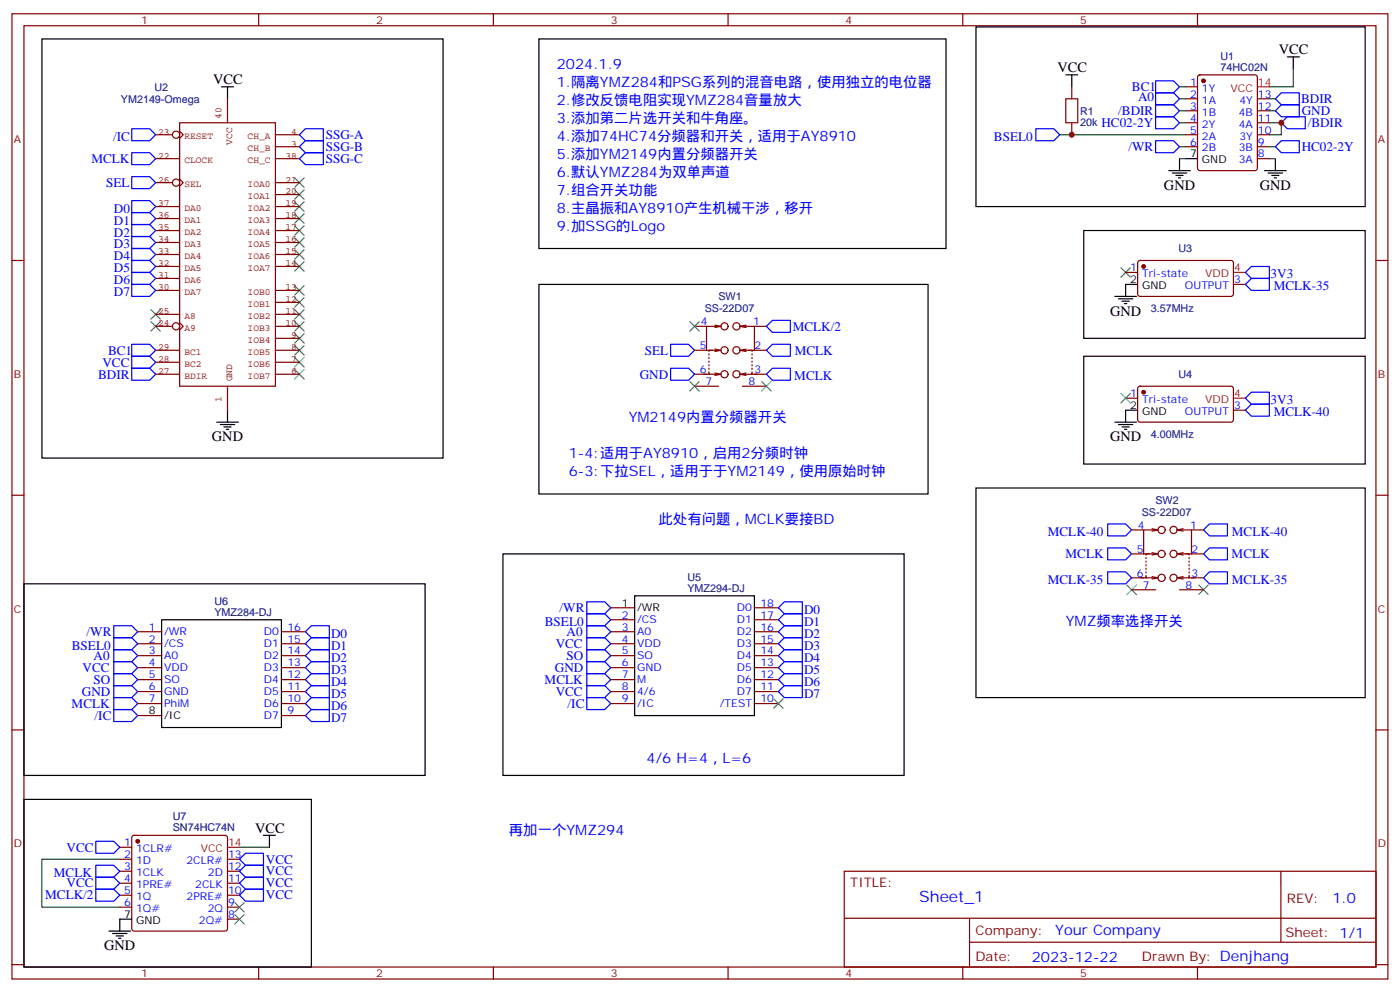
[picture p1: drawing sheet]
<svg xmlns="http://www.w3.org/2000/svg" width="412mm" height="292mm" viewBox="0 0 412 292" stroke-linecap="round" stroke-linejoin="round" font-family="sans-serif">
<g fill="none" stroke="#870000" stroke-width=".35">
<path d="M3.5 4.1h405.4v284.3h-405.4zM7.1 7.6h398.2v277.3h-398.2zM76.2 4.1v3.5M145.3 4.1v3.5M214.5 4.1v3.5M283.6 4.1v3.5M352.8 4.1v3.5M315.7 25.6v3.5M315.7 36.2v3.5M349.2 25.6h3.6M349.2 29.1h3.6M349.2 32.6h3.6"/>
<path d="M349.2 36.2h3.6M349.2 39.7h3.6M353 22.3l.5-.3h16.2l.7 .5v27.1l-.4 .6-16.5 .1-.7-.5v-27zM370.4 29.1h3.5M370.4 32.6h3.5M370.4 36.2h3.5M370.4 39.7h3.5M349.2 43.2h3.6M370.4 43.2h3.5M370.4 46.7h3.5M3.5 76.7h3.6M335.4 76.9l.4-.2 27.1 .1 .5 .6-.1 9.5-.6 .4-27.1-.1-.5-.6v-9.2z"/>
<path d="M405.3 76.7h3.6M204.6 96.1h3.5M210.6 95.8l1.8 .3M212.4 96.1h-4.3v7.1M212.4 96.1l-1.8 .4M218 96.1h4.2v7.1M218 96.1l1.8 .4M219.8 95.8l-1.8 .3M222.2 96.1h3.6M331.6 80.3h3.5M363.4 83.8h3.5M204.6 103.2h5.3"/>
<path d="M204.6 110.2h4.4M204.6 113.8h7.1M208.8 109.5v.7h2.9M208.8 104.2v.4M208.8 105.3v.4M208.8 106.4v.3M208.8 107.4v.4M208.8 108.5v.3M210.6 109.9l1.8 .3-1.8 .4M210.6 102.8l1.8 .4-1.8 .3M211.7 103.2h-2.9v.3M218 103.2l1.8 .3"/>
<path d="M218 110.2l1.8 .4M218.7 103.2h2.8v.3M218.7 113.8h7.1M219.8 102.8l-1.8 .4M219.8 109.9l-1.8 .3M220.5 103.2h5.3M221.4 110.2h4.4M221.5 109.5v.7h-2.8M221.5 104.2v.4M221.5 105.3v.4M221.5 106.4v.3M221.5 107.4v.4"/>
<path d="M221.5 108.5v.3M331.6 117.3h3.5M335.4 114l.4-.2h27.1l.5 .7-.1 9.4-.6 .5-27.1-.1-.5-.7v-9.1zM363.4 120.8h3.5M3.5 145.9h3.6M333.4 156.1h3.5M339.4 155.8l1.7 .3M341.1 156.1h-4.2v7.1M341.1 156.1l-1.7 .4M346.8 156.1h4.2v7.1M346.8 156.1l1.7 .4M348.5 155.8l-1.7 .3"/>
<path d="M351 156.1h3.5M405.3 145.9h3.6M179.9 179h7.1M222.2 179h7.1M333.4 163.2h5.3M333.4 170.2h4.4M333.4 173.7h7M337.6 169.5v.7h2.8M337.6 164.2v.4M337.6 165.3v.3M337.6 166.3v.4M337.6 167.4v.3"/>
<path d="M337.6 168.5v.3M339.4 169.9l1.7 .3-1.7 .4M339.4 162.8l1.7 .4-1.7 .3M340.4 163.2h-2.8v.3M346.8 163.2l1.7 .3M346.8 170.2l1.7 .4M347.5 163.2h2.8v.3M347.5 173.7h7M348.5 162.8l-1.7 .4M348.5 169.9l-1.7 .3M349.2 163.2h5.3M350.1 170.2h4.4"/>
<path d="M350.3 169.5v.7h-2.8M350.3 164.2v.4M350.3 165.3v.3M350.3 166.3v.4M350.3 167.4v.3M350.3 168.5v.3M40.6 186.1h7M40.6 189.6h7M40.6 193.1h7M40.6 196.7h7M82.9 186.1h7.1M82.9 189.6h7.1"/>
<path d="M82.9 193.1h7.1M82.9 196.7h7.1M179.9 186.1h7.1M179.9 189.6h7.1M179.9 193.1h7.1M179.9 196.7h7.1M179.9 182.6h7.1M222.2 186.1h7.1M222.2 189.6h7.1M222.2 193.1h7.1M222.2 196.7h7.1M222.2 182.6h7.1"/>
<path d="M3.5 215h3.6M40.6 200.2h7M40.6 203.7h7M40.6 207.3h7M40.6 210.8h7M82.9 200.2h7.1M82.9 203.7h7.1M82.9 207.3h7.1M82.9 210.8h7.1M179.9 200.2h7.1M179.9 203.7h7.1M179.9 207.3h7.1"/>
<path d="M222.2 200.2h7.1M222.2 203.7h7.1M222.2 207.3h7.1M405.3 215h3.6M35.3 249.6h3.5M35.3 253.1h3.5M35.3 256.6h3.5M39 246.3l.5-.2h26.8l.5 .2 .2 .5v26.8l-.2 .5-.5 .2h-26.8l-.5-.2-.2-.5v-26.8zM67 253.1h3.6M67 256.6h3.6M248.7 256.6h156.6v28.3h-156.6zM377.3 256.7v20.8"/>
<path d="M35.3 260.2h3.5M35.3 263.7h3.5M35.3 267.2h3.5M67 260.2h3.6M67 263.7h3.6M67 267.2h3.6M67 270.8h3.6M248.7 270.5h156.5M285.6 277.5h119.6M285.6 270.5v14.1M3.5 284.2h3.6M76.2 284.9v3.5"/>
<path d="M145.3 284.9v3.5M214.5 284.9v3.5M283.6 284.9v3.5M352.8 284.9v3.5M405.3 284.2h3.6"/>
<circle cx="213.4" cy="96.1" r="1.06"/>
<circle cx="217" cy="96.1" r="1.06"/>
<circle cx="213.4" cy="110.2" r="1.06"/>
<circle cx="213.4" cy="103.2" r="1.06"/>
<circle cx="217" cy="110.2" r="1.06"/>
<circle cx="217" cy="103.2" r="1.06"/>
<circle cx="342.2" cy="156.1" r="1.06"/>
<circle cx="345.7" cy="156.1" r="1.06"/>
<circle cx="342.2" cy="163.2" r="1.06"/>
<circle cx="342.2" cy="170.2" r="1.06"/>
<circle cx="345.7" cy="170.2" r="1.06"/>
<circle cx="345.7" cy="163.2" r="1.06"/>
</g>
<g fill="none" stroke="#00f" stroke-width=".35">
<path d="M38.8 37.9h5.3l1.8 1.8-1.8 1.8h-5.3zM90 37.9h5.2v3.6h-5.2l-1.8-1.8zM305.2 37.9h5.2l1.8 1.8-1.8 1.8h-5.2zM340.4 27.3h5.3l1.8 1.8-1.8 1.8h-5.3zM340.4 30.9h5.3l1.8 1.7-1.8 1.8h-5.3zM340.4 23.8h5.3l1.8 1.8-1.8 1.7h-5.3zM340.4 34.4h5.3l1.8 1.8-1.8 1.7h-5.3zM377.5 27.3h5.3v3.6h-5.3l-1.8-1.8zM377.5 30.9h5.3v3.5h-5.3l-1.8-1.8zM379.2 34.4h5.3v3.5h-5.3l-1.7-1.7zM38.8 59.1h5.3l1.8 1.8-1.8 1.7h-5.3zM38.8 45h5.3l1.8 1.7-1.8 1.8h-5.3z"/>
<path d="M38.8 52h5.3l1.8 1.8-1.8 1.8h-5.3zM90 41.5h5.2v3.5h-5.2l-1.8-1.8zM90 45h5.2v3.5h-5.2l-1.8-1.8zM340.4 41.5h5.3l1.8 1.7-1.8 1.8h-5.3zM377.5 41.5h5.3v3.5h-5.3l-1.8-1.8zM38.8 73.2h5.3l1.8 1.8-1.8 1.7h-5.3zM38.8 76.7h5.3l1.8 1.8-1.8 1.8h-5.3zM38.8 69.7h5.3l1.8 1.7-1.8 1.8h-5.3zM38.8 66.1h5.3l1.8 1.8-1.8 1.8h-5.3zM38.8 62.6h5.3l1.8 1.8-1.8 1.7h-5.3zM38.8 83.8h5.3l1.8 1.7-1.8 1.8h-5.3zM38.8 80.3h5.3l1.8 1.7-1.8 1.8h-5.3z"/>
<path d="M227.5 94.4h5.3v3.5h-5.3l-1.7-1.8zM366.9 80.3l1.8-1.8h5.2v3.5h-5.2zM368.7 82h5.2v3.5h-5.2l-1.8-1.7zM38.8 108.5h5.3l1.8 1.7-1.8 1.8h-5.3zM38.8 101.4h5.3l1.8 1.8-1.8 1.8h-5.3zM38.8 105h5.3l1.8 1.7-1.8 1.8h-5.3zM197.6 101.4h5.2l1.8 1.8-1.8 1.8h-5.2zM197.6 108.5h5.2l1.8 1.7-1.8 1.8h-5.2zM227.5 101.4h5.3v3.6h-5.3l-1.7-1.8zM227.5 108.5h5.3v3.5h-5.3l-1.7-1.8zM368.7 115.5h5.2v3.6h-5.2l-1.8-1.8zM366.9 120.8l1.8-1.7h5.2v3.5h-5.2z"/>
<path d="M326.3 154.3h5.3l1.8 1.8-1.8 1.8h-5.3zM354.5 156.1l1.8-1.8h5.3v3.6h-5.3zM172.9 177.3h5.3l1.7 1.7-1.7 1.8h-5.3zM231.1 177.3h5.3v3.5h-5.3l-1.8-1.8zM326.3 168.5h5.3l1.8 1.7-1.8 1.8h-5.3zM326.3 161.4h5.3l1.8 1.8-1.8 1.7h-5.3zM354.5 163.2l1.8-1.8h5.3v3.5h-5.3zM356.3 168.5h5.3v3.5h-5.3l-1.8-1.8zM33.5 184.3h5.3l1.8 1.8-1.8 1.8h-5.3zM33.5 191.4h5.3l1.8 1.7-1.8 1.8h-5.3zM33.5 194.9h5.3l1.8 1.8-1.8 1.7h-5.3zM33.5 198.4h5.3l1.8 1.8-1.8 1.8h-5.3z"/>
<path d="M33.5 187.9h5.3l1.8 1.7-1.8 1.8h-5.3zM91.7 184.3h5.3v3.6h-5.3l-1.7-1.8zM91.7 187.9h5.3v3.5h-5.3l-1.7-1.8zM91.7 191.4h5.3v3.5h-5.3l-1.7-1.8zM91.7 194.9h5.3v3.5h-5.3l-1.7-1.7zM172.9 184.3h5.3l1.7 1.8-1.7 1.8h-5.3zM172.9 187.9h5.3l1.7 1.7-1.7 1.8h-5.3zM172.9 191.4h5.3l1.7 1.7-1.7 1.8h-5.3zM172.9 198.4h5.3l1.7 1.8-1.7 1.8h-5.3zM172.9 194.9h5.3l1.7 1.8-1.7 1.7h-5.3zM172.9 180.8h5.3l1.7 1.8-1.7 1.7h-5.3zM231.1 180.8h5.3v3.5h-5.3l-1.8-1.7z"/>
<path d="M231.1 184.3h5.3v3.6h-5.3l-1.8-1.8zM231.1 187.9h5.3v3.5h-5.3l-1.8-1.8zM231.1 194.9h5.3v3.5h-5.3l-1.8-1.7zM231.1 191.4h5.3v3.5h-5.3l-1.8-1.8zM33.5 209h5.3l1.8 1.8-1.8 1.7h-5.3zM33.5 202h5.3l1.8 1.7-1.8 1.8h-5.3zM33.5 205.5h5.3l1.8 1.8-1.8 1.7h-5.3zM90 200.2l1.7-1.8h5.3v3.6h-5.3zM90 203.7l1.7-1.7h5.3v3.5h-5.3zM91.7 205.5h5.3v3.5h-5.3l-1.7-1.7zM91.7 209h5.3v3.5h-5.3l-1.7-1.7zM172.9 202h5.3l1.7 1.7-1.7 1.8h-5.3z"/>
<path d="M172.9 205.5h5.3l1.7 1.8-1.7 1.7h-5.3zM229.3 200.2l1.8-1.8h5.3v3.6h-5.3zM231.1 202h5.3v3.5h-5.3l-1.8-1.8zM28.2 254.9h5.3l1.8 1.7-1.8 1.8h-5.3zM28.2 247.8h5.3l1.8 1.8-1.8 1.8h-5.3zM28.2 258.4h5.3l1.8 1.8-1.8 1.7h-5.3zM72.3 258.4h5.3v3.5h-5.3l-1.7-1.7zM72.3 254.9h5.3v3.5h-5.3l-1.7-1.8zM72.3 251.4h5.3v3.5h-5.3l-1.7-1.8zM28.2 261.9h5.3l1.8 1.8-1.8 1.8h-5.3zM70.6 263.7l1.7-1.8h5.3v3.6h-5.3z"/>
</g>
<g fill="none" stroke="#000" stroke-width=".35">
<path d="M12.3 11.5h118.2v123.4h-118.2zM158.7 11.5h120v61.7h-120zM287.5 7.9h114.7v53h-114.7zM379.2 16.8h3.6M381 16.8v3.5M65.3 25.6h3.5M67 25.6v3.5M314 22h3.5M315.7 22v3.6M344.3 50.3h6.4M345.4 51h4.2M346.4 51.7h2.1"/>
<path d="M347.1 52.4h.7M347.5 46.7v3.6M349.2 46.7h3.6M372.5 50.3h6.4M373.6 51h4.2M374.6 51.7h2.2M375.4 52.4h.7M375.7 46.7v3.6M319.3 67.9h82.9v31.8h-82.9zM158.7 83.8h114.7v61.7h-114.7zM328.4 87.3h6.4M329.5 88h4.2"/>
<path d="M330.6 88.7h2.1M331.3 89.4h.7M335.1 83.8h-3.5v3.5M319.3 105h82.9v31.7h-82.9zM63.9 124.4h6.3M64.9 125.1h4.2M66 125.8h2.1M66.7 126.5h.7M67 120.8v3.6M328.4 124.4h6.4M329.5 125.1h4.2M330.6 125.8h2.1"/>
<path d="M331.3 126.5h.7M335.1 120.8h-3.5v3.6M287.5 143.8h114.7v61.7h-114.7zM7.1 172h118.1v56.4h-118.1zM148.2 163.2h118.1v65.2h-118.1zM187 175.5h35.2v35.3h-35.2zM47.6 182.6h35.3v31.7h-35.3zM7.1 235.5h84.6v49.4h-84.6zM77.6 246.1h3.5M79.4 246.1v3.5M32.1 274.3h6.4M33.2 275h4.2"/>
<path d="M34.2 275.7h2.1M34.9 276.4h.7M38.8 270.8h-3.5v3.5"/>
</g>
<g fill="none" stroke="#3c3" stroke-width=".35">
<path d="M86.8 59.4l2.8 2.9M86.8 55.9l2.8 2.8M86.8 52.4l2.8 2.8M89.6 59.4l-2.8 2.9M89.6 55.9l-2.8 2.8M89.6 52.4l-2.8 2.8M86.8 77.1l2.8 2.8M86.8 73.6l2.8 2.8M86.8 70l2.8 2.8M86.8 66.5l2.8 2.8M86.8 63l2.8 2.8M89.6 77.1l-2.8 2.8"/>
<path d="M89.6 73.6l-2.8 2.8M89.6 70l-2.8 2.8M89.6 66.5l-2.8 2.8M89.6 63l-2.8 2.8M330.2 78.8l2.8 2.9M333 78.8l-2.8 2.9M44.4 91.2l2.9 2.8M44.4 94.7l2.9 2.8M47.3 94.7l-2.9 2.8M47.3 91.2l-2.9 2.8M86.8 98.2l2.8 2.9M86.8 94.7l2.8 2.8"/>
<path d="M86.8 91.2l2.8 2.8M86.8 87.7l2.8 2.8M86.8 84.1l2.8 2.9M89.6 98.2l-2.8 2.9M89.6 94.7l-2.8 2.8M89.6 91.2l-2.8 2.8M89.6 87.7l-2.8 2.8M89.6 84.1l-2.8 2.9M203.2 94.7l2.8 2.8M206 94.7l-2.8 2.8M86.8 108.8l2.8 2.9M86.8 105.3l2.8 2.8"/>
<path d="M86.8 101.8l2.8 2.8M89.6 108.8l-2.8 2.9M89.6 105.3l-2.8 2.8M89.6 101.8l-2.8 2.8M203.2 112.4l2.8 2.8M206 112.4l-2.8 2.8M224.4 112.4l2.8 2.8M227.2 112.4l-2.8 2.8M330.2 115.9l2.8 2.8M333 115.9l-2.8 2.8M332 172.3l2.8 2.9M334.8 172.3l-2.8 2.9"/>
<path d="M353.1 172.3l2.9 2.9M356 172.3l-2.9 2.9M227.9 205.8l2.8 2.9M230.7 205.8l-2.8 2.9M69.1 265.8l2.9 2.8M69.1 269.3l2.9 2.9M72 265.8l-2.9 2.8M72 269.3l-2.9 2.9"/>
</g>
<g fill="none" stroke="#008700" stroke-width=".35">
<path d="M312.2 39.7h37M347.5 36.2h1.7M347.5 32.6h1.7M347.5 29.1h1.7M347.5 25.6h1.7M373.9 36.2h3.6v3.5h-3.6M373.9 32.6h1.8M373.9 29.1h1.8M381 20.3v5.3h-7.1M347.5 46.7h1.7M347.5 43.2h1.7M373.9 46.7h1.8"/>
<path d="M373.9 43.2h1.8M35.3 253.1h-23v14.1h23M70.6 249.6h8.8"/>
</g>
<path d="M314 29.1h3.5v7.1h-3.5z" fill="none" stroke="#a10000" stroke-width=".35"/>
<g fill="none" stroke="#850000" stroke-width=".35">
<path d="M45.9 39.7h4.9M52.9 36.2h28.2v77.6h-28.2zM52.9 38.6l1.1 1.1-1.1 1M67 29.1v7.1M81.1 39.7h7.1M45.9 53.8h4.9M45.9 46.7h7M52.9 52.7l1.1 1.1-1.1 1.1M81.1 57.3h7.1M81.1 53.8h7.1M81.1 46.7h7.1M81.1 43.2h7.1"/>
<path d="M45.9 78.5h7M45.9 75h7M45.9 71.4h7M45.9 67.9h7M45.9 64.4h7M45.9 60.9h7M81.1 78.5h7.1M81.1 75h7.1M81.1 71.4h7.1M81.1 67.9h7.1M81.1 64.4h7.1M81.1 60.9h7.1"/>
<path d="M45.9 96.1h4.9M45.9 92.6h7M45.9 85.5h7M45.9 82h7M52.9 95.1l1.1 1-1.1 1.1M81.1 96.1h7.1M81.1 92.6h7.1M81.1 89.1h7.1M81.1 85.5h7.1M81.1 99.7h7.1M45.9 110.2h7M45.9 106.7h7"/>
<path d="M45.9 103.2h7M67 113.8v7M81.1 110.2h7.1M81.1 106.7h7.1M81.1 103.2h7.1"/>
<circle cx="51.9" cy="39.7" r="1.06"/>
<circle cx="51.9" cy="53.8" r="1.06"/>
<circle cx="51.9" cy="96.1" r="1.06"/>
</g>
<g fill="#870000" stroke="#870000" stroke-width=".35">
<circle cx="354.5" cy="23.8" r=".53"/>
<circle cx="40.6" cy="247.8" r=".53"/>
<circle cx="336.9" cy="115.5" r=".53"/>
<circle cx="336.9" cy="78.5" r=".53"/>
</g>
<path d="M370.4 25.6h3.5M363.4 80.3h3.5M363.4 117.3h3.5M67 249.6h3.6" fill="none" stroke="#f00" stroke-width=".35"/>
<g fill="#c00">
<circle cx="315.7" cy="39.7" r=".88"/>
<circle cx="377.5" cy="36.2" r=".88"/>
</g>
<text font-size="4.6" fill="#00f" x="270.8" y="265.7">Sheet_1</text>
<g font-size="4.2">
<text x="376.8" y="16.1">VCC</text>
<text x="311.5" y="21.3">VCC</text>
<text x="62.8" y="24.9">VCC</text>
<text x="342.9" y="55.9">GND</text>
<text x="371.1" y="55.9">GND</text>
<text x="327" y="93">GND</text>
<text x="62.4" y="130">GND</text>
<text x="327" y="130">GND</text>
<text x="75.1" y="245.4">VCC</text>
<text x="30.7" y="279.9">GND</text>
</g>
<g font-size="4.2" fill="#00f">
<text x="164" y="20.3">2024.1.9</text>
<text x="164" y="25.6">1.隔离YMZ284和PSG系列的混音电路，使用独立的电位器</text>
<text x="164" y="30.9">2.修改反馈电阻实现YMZ284音量放大</text>
<text x="164" y="36.2">3.添加第二片选开关和牛角座。</text>
<text x="164" y="41.5">4.添加74HC74分频器和开关，适用于AY8910</text>
<text x="164" y="46.7">5.添加YM2149内置分频器开关</text>
<text x="164" y="52">6.默认YMZ284为双单声道</text>
<text x="164" y="57.3">7.组合开关功能</text>
<text x="164" y="62.6">8.主晶振和AY8910产生机械干涉，移开</text>
<text x="164" y="67.9">9.加SSG的Logo</text>
<text x="185.2" y="124.4">YM2149内置分频器开关</text>
<text x="167.6" y="134.9">1-4:适用于AY8910，启用2分频时钟</text>
<text x="167.6" y="140.2">6-3:下拉SEL，适用于于YM2149，使用原始时钟</text>
<text x="194" y="154.3">此处有问题，MCLK要接BD</text>
<text x="314" y="184.3">YMZ频率选择开关</text>
<text x="190.5" y="224.9">4/6 H=4，L=6</text>
<text x="149.9" y="246.1">再加一个YMZ294</text>
<text x="392.5" y="265.9">1.0</text>
<text x="310.9" y="275.5">Your Company</text>
<text x="304" y="283.3">2023-12-22</text>
</g>
<g font-size="3.9" fill="#00f">
<text x="333.5" y="26.8">BC1</text>
<text x="335.3" y="29.8">A0</text>
<text x="329.4" y="33.9">/BDIR</text>
<text x="383.3" y="30.4">BDIR</text>
<text x="383.5" y="33.9">GND</text>
<text x="33.3" y="41.5">/IC</text>
<text x="96" y="40.9">SSG-A</text>
<text x="292.8" y="41.5">BSEL0</text>
<text x="324.5" y="37.4">HC02-2Y</text>
<text x="385.2" y="37.4">/BDIR</text>
<text x="96" y="44.5">SSG-B</text>
<text x="332.4" y="44.5">/WR</text>
<text x="383.5" y="44.5">HC02-2Y</text>
<text x="26.9" y="48">MCLK</text>
<text x="96" y="48">SSG-C</text>
<text x="31.2" y="55.1">SEL</text>
<text x="33.5" y="62.6">D0</text>
<text x="33.5" y="69.7">D2</text>
<text x="33.5" y="66.1">D1</text>
<text x="33.5" y="76.7">D4</text>
<text x="33.5" y="73.2">D3</text>
<text x="33.5" y="83.8">D6</text>
<text x="33.5" y="80.3">D5</text>
<text x="374.3" y="82">3V3</text>
<text x="33.5" y="87.3">D7</text>
<text x="375.2" y="85.5">MCLK-35</text>
<text x="233.5" y="97.4">MCLK/2</text>
<text x="30.2" y="108">VCC</text>
<text x="31.8" y="104.5">BC1</text>
<text x="190" y="104.4">SEL</text>
<text x="234.1" y="104.5">MCLK</text>
<text x="28.9" y="111.5">BDIR</text>
<text x="188.5" y="111.5">GND</text>
<text x="234" y="112">MCLK</text>
<text x="374.3" y="119.1">3V3</text>
<text x="375.2" y="122.6">MCLK-40</text>
<text x="308.7" y="157.9">MCLK-40</text>
<text x="362.9" y="157.9">MCLK-40</text>
<text x="313.9" y="164.4">MCLK</text>
<text x="362.8" y="164.4">MCLK</text>
<text x="308.7" y="172">MCLK-35</text>
<text x="362.9" y="172">MCLK-35</text>
<text x="160.5" y="184.3">BSEL0</text>
<text x="164.9" y="180.3">/WR</text>
<text x="236.9" y="180.8">D0</text>
<text x="236.9" y="184.3">D1</text>
<text x="21.2" y="191.4">BSEL0</text>
<text x="25.5" y="187.3">/WR</text>
<text x="97.5" y="187.9">D0</text>
<text x="97.5" y="191.4">D1</text>
<text x="163.7" y="190.9">VCC</text>
<text x="166.9" y="187.4">A0</text>
<text x="236.9" y="187.9">D2</text>
<text x="236.9" y="191.4">D3</text>
<text x="24.4" y="197.9">VCC</text>
<text x="27.6" y="194.4">A0</text>
<text x="97.5" y="194.9">D2</text>
<text x="163.5" y="197.9">GND</text>
<text x="166.9" y="194.4">SO</text>
<text x="236.9" y="194.9">D4</text>
<text x="27.6" y="201.5">SO</text>
<text x="97.5" y="202">D4</text>
<text x="97.5" y="198.4">D3</text>
<text x="160.5" y="201.5">MCLK</text>
<text x="236.9" y="198.4">D5</text>
<text x="236.9" y="202">D6</text>
<text x="21.1" y="208.5">MCLK</text>
<text x="24.1" y="205">GND</text>
<text x="97.5" y="205.5">D5</text>
<text x="97.5" y="209">D6</text>
<text x="163.7" y="205">VCC</text>
<text x="167.2" y="208.5">/IC</text>
<text x="236.9" y="205.5">D7</text>
<text x="27.9" y="212">/IC</text>
<text x="97.5" y="212.5">D7</text>
<text x="19.6" y="250.8">VCC</text>
<text x="78.3" y="257.9">VCC</text>
<text x="78.3" y="254.4">VCC</text>
<text x="15.9" y="258.4">MCLK</text>
<text x="19.6" y="261.4">VCC</text>
<text x="78.3" y="261.4">VCC</text>
<text x="13.3" y="264.9">MCLK/2</text>
<text x="78.3" y="265">VCC</text>
</g>
<g font-size="3.9" fill="#800">
<text x="250.5" y="261.2">TITLE:</text>
<text x="379.1" y="265.9">REV:</text>
<text x="287.4" y="275.4">Company:</text>
<text x="378.7" y="276">Sheet: 1/1</text>
<text x="287.4" y="283.1">Date:</text>
<text x="336.4" y="283.2">Draw</text>
<text x="346.6" y="283.2">n By: Denjhang</text>
</g>
<g font-size="3.2" fill="#800">
<text x="41.6" y="7.1">1</text>
<text x="110.8" y="7.1">2</text>
<text x="179.9" y="7.1">3</text>
<text x="249.1" y="7.1">4</text>
<text x="318.2" y="7.1">5</text>
<text x="4.1" y="42.2">A</text>
<text x="405.9" y="42.2">A</text>
<text x="4.1" y="111.3">B</text>
<text x="405.9" y="111.3">B</text>
<text x="4.1" y="180.4">C</text>
<text x="405.9" y="180.4">C</text>
<text x="4.1" y="249.6">D</text>
<text x="405.9" y="249.6">D</text>
<text x="41.6" y="287.9">1</text>
<text x="110.8" y="287.9">2</text>
<text x="179.9" y="287.9">3</text>
<text x="249.1" y="287.9">4</text>
<text x="318.2" y="287.9">5</text>
</g>
<g font-size="3.2" fill="#000080">
<text x="359.6" y="17.8">U1</text>
<text x="359.6" y="20.9">74HC02N</text>
<text x="45.5" y="26.7">U2</text>
<text x="35.6" y="30.3">YM2149-Omega</text>
<text x="318.2" y="33.8">R1</text>
<text x="318.2" y="37">20k</text>
<text x="347.1" y="74.4">U3</text>
<text x="211.6" y="88.5">SW1</text>
<text x="207.6" y="92">SS-22D07</text>
<text x="339" y="92">3.57MHz</text>
<text x="347.1" y="111.4">U4</text>
<text x="339" y="129">4.00MHz</text>
<text x="340.4" y="148.4">SW2</text>
<text x="336.4" y="152">SS-22D07</text>
<text x="202.5" y="171.2">U5</text>
<text x="63.2" y="178.3">U6</text>
<text x="202.5" y="174.4">YMZ294-DJ</text>
<text x="63.2" y="181.4">YMZ284-DJ</text>
<text x="50.9" y="244.8">SN74HC74N</text>
<text x="50.9" y="241.7">U7</text>
</g>
<g font-size="3.2" fill="#00f">
<text x="350.6" y="25.2">1</text>
<text x="350.6" y="28.8">2</text>
<text x="354.1" y="27">1Y</text>
<text x="370.6" y="28.8">13</text>
<text x="350.6" y="32.3">3</text>
<text x="350.6" y="35.8">4</text>
<text x="354.1" y="30.5">1A</text>
<text x="354.1" y="34">1B</text>
<text x="364.9" y="34">4B</text>
<text x="365.1" y="30.5">4Y</text>
<text x="370.6" y="35.8">11</text>
<text x="370.6" y="32.3">12</text>
<text x="350.6" y="39.3">5</text>
<text x="354.1" y="37.6">2Y</text>
<text x="354.1" y="41.1">2A</text>
<text x="364.9" y="37.6">4A</text>
<text x="365.1" y="41.1">3Y</text>
<text x="370.6" y="39.3">10</text>
<text x="350.6" y="42.9">6</text>
<text x="354.1" y="44.6">2B</text>
<text x="364.9" y="44.6">3B</text>
<text x="370.6" y="46.4">8</text>
<text x="370.6" y="42.9">9</text>
<text x="364.9" y="48.2">3A</text>
<text x="332.9" y="79.9">1</text>
<text x="336.4" y="81.7">Tri-state</text>
<text x="363.5" y="83.4">3</text>
<text x="349.1" y="85.2">OUTPUT</text>
<text x="206.5" y="95.8">4</text>
<text x="221.9" y="95.8">1</text>
<text x="206.1" y="102.8">5</text>
<text x="222.2" y="102.8">2</text>
<text x="206.1" y="109.9">6</text>
<text x="207.9" y="113.4">7</text>
<text x="220.5" y="113.4">8</text>
<text x="222.2" y="109.9">3</text>
<text x="332.9" y="116.9">1</text>
<text x="336.4" y="118.7">Tri-state</text>
<text x="349.1" y="122.2">OUTPUT</text>
<text x="363.5" y="120.5">3</text>
<text x="335.2" y="155.8">4</text>
<text x="350.7" y="155.8">1</text>
<text x="334.9" y="162.8">5</text>
<text x="351" y="162.8">2</text>
<text x="334.9" y="169.9">6</text>
<text x="336.6" y="173.4">7</text>
<text x="349.2" y="173.4">8</text>
<text x="351" y="169.9">3</text>
<text x="224" y="178.7">18</text>
<text x="43.8" y="185.7">1</text>
<text x="84.7" y="185.7">16</text>
<text x="183.2" y="182.2">2</text>
<text x="183.2" y="185.7">3</text>
<text x="187.7" y="183.6">/CS</text>
<text x="217.1" y="180.1">D0</text>
<text x="217.1" y="183.6">D1</text>
<text x="224" y="182.2">17</text>
<text x="224" y="185.7">16</text>
<text x="43.8" y="189.3">2</text>
<text x="48.3" y="187.1">/WR</text>
<text x="48.3" y="190.7">/CS</text>
<text x="77.7" y="187.1">D0</text>
<text x="77.7" y="190.7">D1</text>
<text x="84.7" y="189.3">15</text>
<text x="183.2" y="189.3">4</text>
<text x="187.7" y="187.1">A0</text>
<text x="187.7" y="190.7">VDD</text>
<text x="217.1" y="187.1">D2</text>
<text x="217.1" y="190.7">D3</text>
<text x="224" y="189.3">15</text>
<text x="43.8" y="192.8">3</text>
<text x="43.8" y="196.3">4</text>
<text x="48.3" y="194.2">A0</text>
<text x="48.3" y="197.7">VDD</text>
<text x="77.7" y="194.2">D2</text>
<text x="77.7" y="197.7">D3</text>
<text x="84.7" y="192.8">14</text>
<text x="84.7" y="196.3">13</text>
<text x="183.2" y="192.8">5</text>
<text x="183.2" y="196.3">6</text>
<text x="187.7" y="194.2">SO</text>
<text x="187.7" y="197.7">GND</text>
<text x="217.1" y="194.2">D4</text>
<text x="217.1" y="197.7">D5</text>
<text x="224" y="192.8">14</text>
<text x="224" y="196.3">13</text>
<text x="43.8" y="199.8">5</text>
<text x="43.8" y="203.4">6</text>
<text x="48.3" y="201.3">SO</text>
<text x="77.7" y="201.3">D4</text>
<text x="84.7" y="199.8">12</text>
<text x="84.7" y="203.4">11</text>
<text x="183.2" y="199.8">7</text>
<text x="183.2" y="203.4">8</text>
<text x="187.7" y="201.3">M</text>
<text x="217.1" y="201.3">D6</text>
<text x="224" y="199.8">12</text>
<text x="224" y="203.4">11</text>
<text x="43.8" y="206.9">7</text>
<text x="48.3" y="204.8">GND</text>
<text x="48.3" y="208.3">PhiM</text>
<text x="77.7" y="204.8">D5</text>
<text x="77.7" y="208.3">D6</text>
<text x="84.7" y="206.9">10</text>
<text x="183.2" y="206.9">9</text>
<text x="187.7" y="204.8">4/6</text>
<text x="187.7" y="208.3">/IC</text>
<text x="212" y="208.3">/TEST</text>
<text x="217.1" y="204.8">D7</text>
<text x="224" y="206.9">10</text>
<text x="77.7" y="211.8">D7</text>
<text x="84.7" y="210.4">9</text>
<text x="36.6" y="249.2">1</text>
<text x="40.1" y="251">1CLR#</text>
<text x="36.6" y="252.8">2</text>
<text x="36.6" y="256.3">3</text>
<text x="40.1" y="254.5">1D</text>
<text x="54.9" y="254.5">2CLR#</text>
<text x="67.2" y="256.3">12</text>
<text x="67.2" y="252.8">13</text>
<text x="36.6" y="259.8">4</text>
<text x="36.6" y="263.3">5</text>
<text x="40.1" y="258.1">1CLK</text>
<text x="40.1" y="261.6">1PRE#</text>
<text x="57.5" y="261.6">2CLK</text>
<text x="61.3" y="258.1">2D</text>
<text x="67.2" y="263.3">10</text>
<text x="67.2" y="259.8">11</text>
<text x="36.6" y="266.9">6</text>
<text x="40.1" y="265.1">1Q</text>
<text x="40.1" y="268.6">1Q#</text>
<text x="55" y="265.1">2PRE#</text>
<text x="61.2" y="268.6">2Q</text>
<text x="67.2" y="266.9">9</text>
<text x="58.6" y="272.2">2Q#</text>
<text x="67.2" y="270.4">8</text>
</g>
<g font-size="3.2" fill="#f00">
<text x="362.5" y="27">VCC</text>
<text x="370.6" y="25.2">14</text>
<text x="355" y="81.7">VDD</text>
<text x="363.5" y="79.9">4</text>
<text x="355" y="118.7">VDD</text>
<text x="363.5" y="116.9">4</text>
<text x="59.1" y="251">VCC</text>
<text x="67.2" y="249.2">14</text>
</g>
<g font-size="3.2">
<text x="350.6" y="46.4">7</text>
<text x="354.1" y="48.2">GND</text>
<text x="332.9" y="83.4">2</text>
<text x="336.4" y="85.2">GND</text>
<text x="332.9" y="120.5">2</text>
<text x="336.4" y="122.2">GND</text>
<text x="183.2" y="178.7">1</text>
<text x="187.7" y="180.1">/WR</text>
<text x="43.8" y="210.4">8</text>
<text x="48.3" y="211.8">/IC</text>
<text x="36.6" y="270.4">7</text>
<text x="40.1" y="272.2">GND</text>
</g>
<g font-size="2.8" fill="#840000">
<text x="65.2" y="35.1" transform="rotate(-90 65.2 35.1)">40</text>
<text x="46.6" y="39.7">23</text>
<text x="54.3" y="41">RESET</text>
<text x="73" y="41">CH_A</text>
<text x="85.8" y="39.7">4</text>
<text x="46.6" y="46.7">22</text>
<text x="68.4" y="42.7" transform="rotate(-90 68.4 42.7)">VCC</text>
<text x="73" y="44.5">CH_B</text>
<text x="84.1" y="46.7">38</text>
<text x="85.8" y="43.2">3</text>
<text x="46.6" y="53.8">26</text>
<text x="54.3" y="48.1">CLOCK</text>
<text x="73" y="48.1">CH_C</text>
<text x="84.1" y="53.8">21</text>
<text x="54.3" y="55.1">SEL</text>
<text x="73" y="58.6">IOA1</text>
<text x="73" y="55.1">IOA0</text>
<text x="84.1" y="57.3">20</text>
<text x="46.6" y="64.3">36</text>
<text x="46.6" y="60.8">37</text>
<text x="54.3" y="65.7">DA1</text>
<text x="54.3" y="62.2">DA0</text>
<text x="73" y="65.7">IOA3</text>
<text x="73" y="62.2">IOA2</text>
<text x="84.1" y="64.3">18</text>
<text x="84.1" y="60.8">19</text>
<text x="46.6" y="71.4">34</text>
<text x="46.6" y="67.9">35</text>
<text x="54.3" y="69.2">DA2</text>
<text x="73" y="69.2">IOA4</text>
<text x="84.1" y="71.4">16</text>
<text x="84.1" y="67.9">17</text>
<text x="46.6" y="74.9">33</text>
<text x="54.3" y="76.3">DA4</text>
<text x="54.3" y="72.8">DA3</text>
<text x="73" y="76.3">IOA6</text>
<text x="73" y="72.8">IOA5</text>
<text x="84.1" y="74.9">15</text>
<text x="46.6" y="82">31</text>
<text x="46.6" y="78.5">32</text>
<text x="54.3" y="83.3">DA6</text>
<text x="54.3" y="79.8">DA5</text>
<text x="73" y="79.8">IOA7</text>
<text x="84.1" y="78.5">14</text>
<text x="46.6" y="85.5">30</text>
<text x="54.3" y="86.9">DA7</text>
<text x="73" y="86.9">IOB0</text>
<text x="84.1" y="89">12</text>
<text x="84.1" y="85.5">13</text>
<text x="46.6" y="92.6">25</text>
<text x="54.3" y="93.9">A8</text>
<text x="73" y="93.9">IOB2</text>
<text x="73" y="90.4">IOB1</text>
<text x="84.1" y="92.6">11</text>
<text x="46.6" y="96.1">24</text>
<text x="54.3" y="97.5">A9</text>
<text x="73" y="97.5">IOB3</text>
<text x="73" y="101">IOB4</text>
<text x="84.1" y="96.1">10</text>
<text x="85.8" y="99.6">9</text>
<text x="46.6" y="106.7">28</text>
<text x="46.6" y="103.2">29</text>
<text x="54.3" y="104.5">BC1</text>
<text x="73" y="104.5">IOB5</text>
<text x="85.8" y="106.7">7</text>
<text x="85.8" y="103.2">8</text>
<text x="46.6" y="110.2">27</text>
<text x="54.3" y="111.6">BDIR</text>
<text x="54.3" y="108">BC2</text>
<text x="68.4" y="112.4" transform="rotate(-90 68.4 112.4)">GND</text>
<text x="73" y="111.6">IOB7</text>
<text x="73" y="108">IOB6</text>
<text x="85.8" y="110.2">6</text>
<text x="65.2" y="118.3" transform="rotate(-90 65.2 118.3)">1</text>
</g>
</svg>
